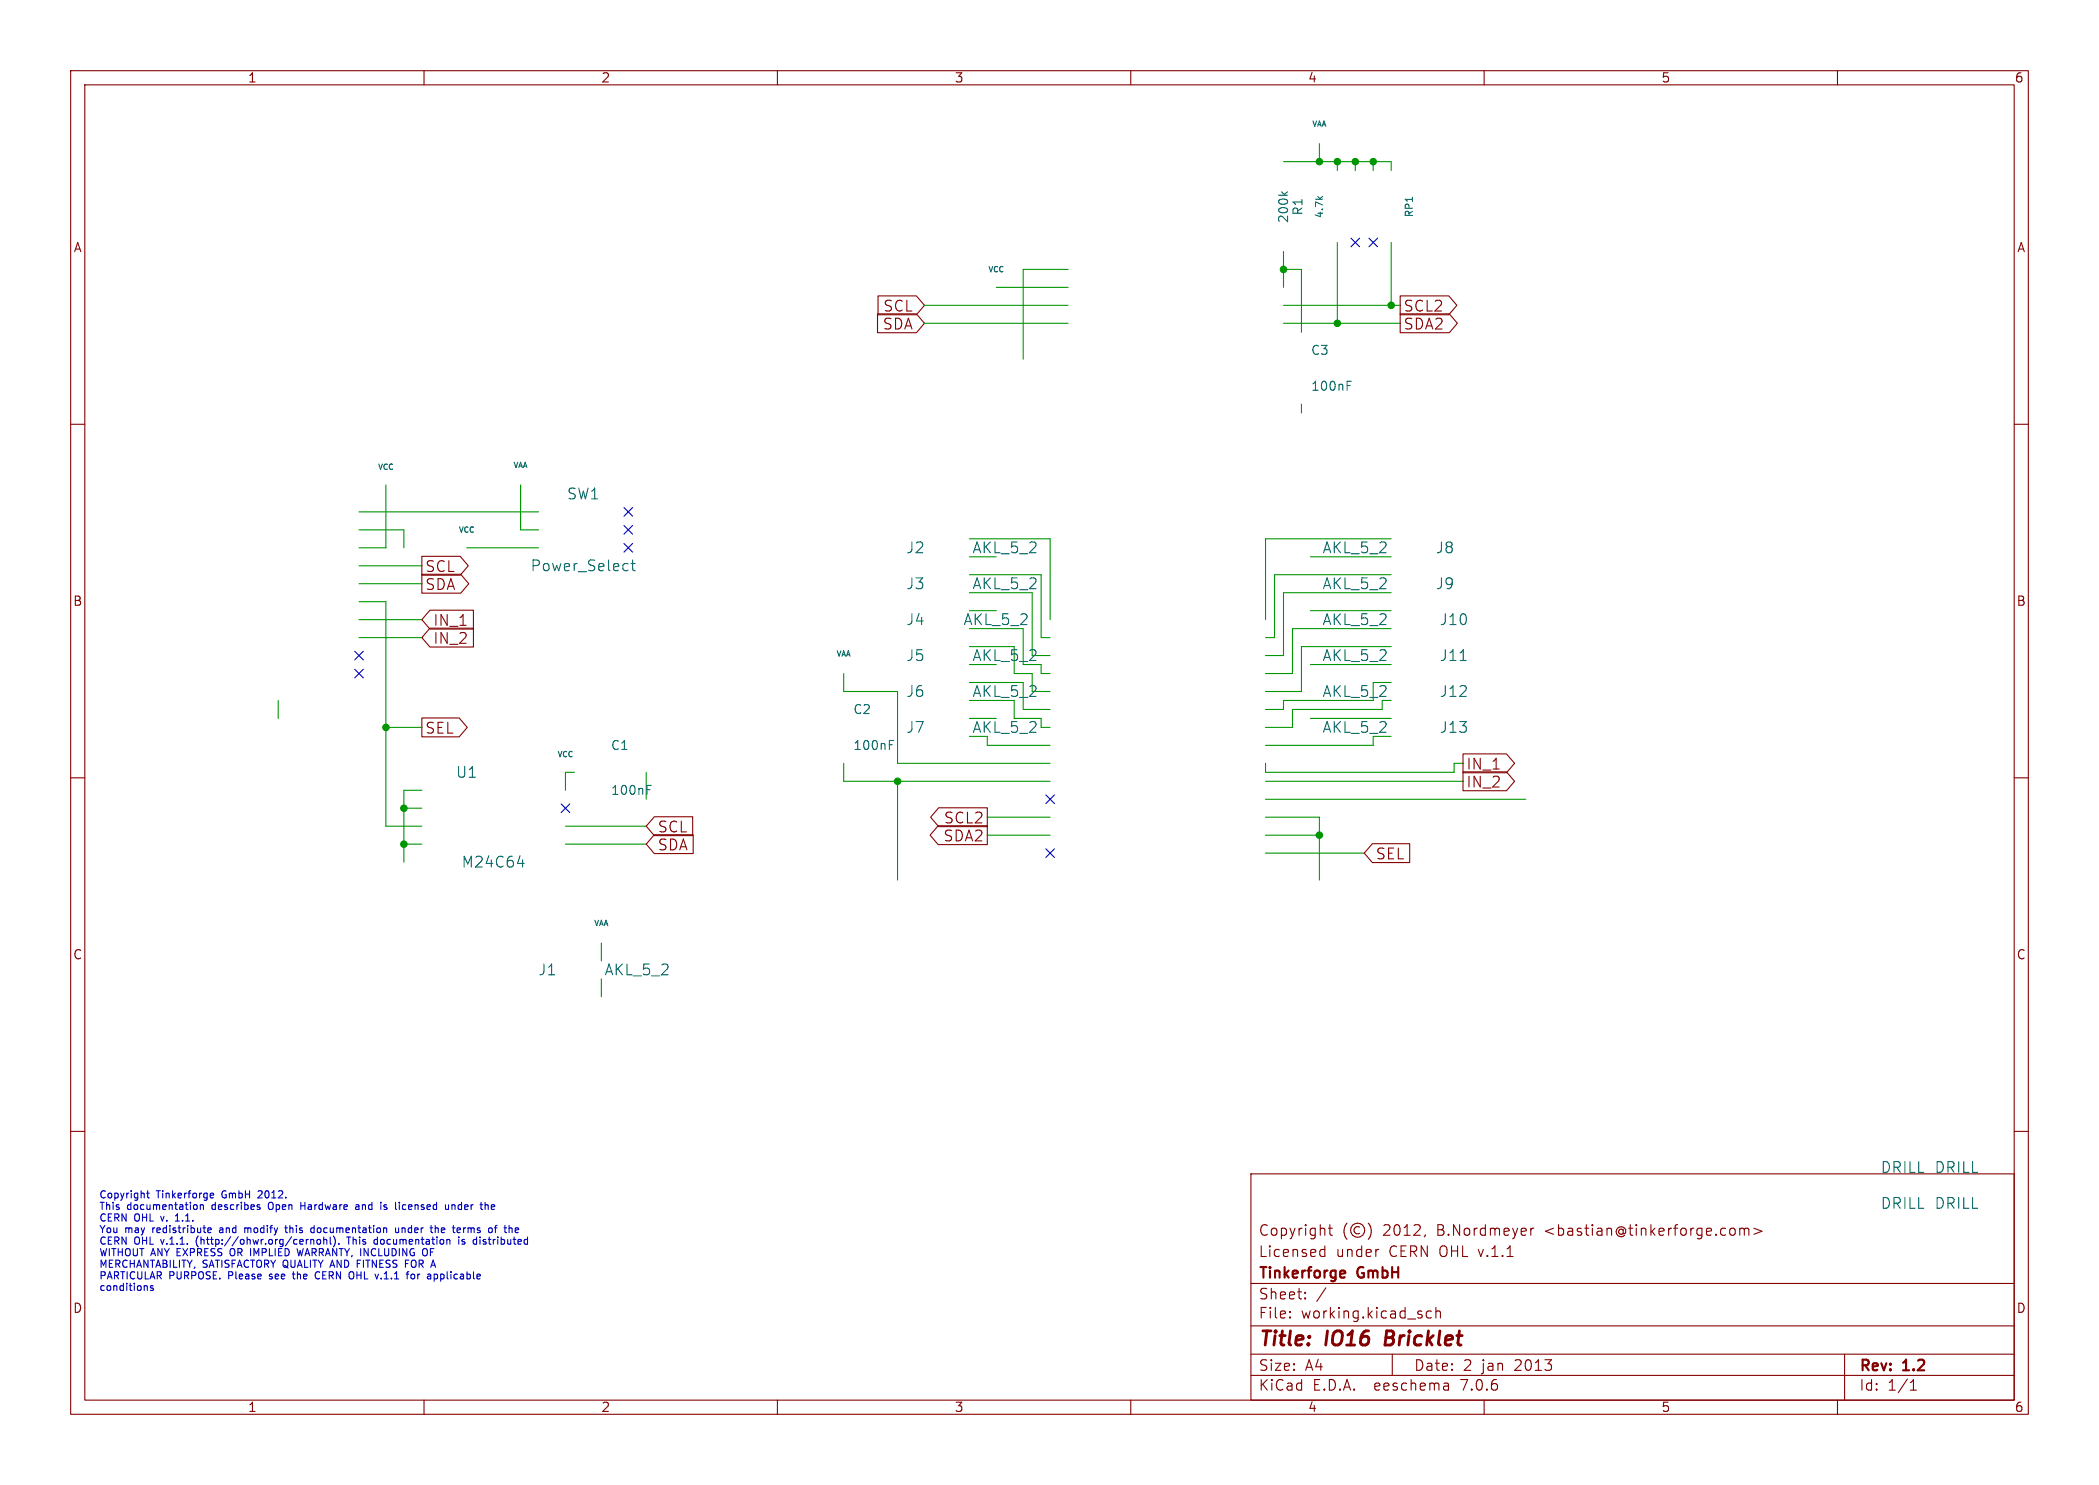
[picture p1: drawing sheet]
<svg xmlns="http://www.w3.org/2000/svg" width="297mm" height="210mm" viewBox="0 0 297 210" stroke-linecap="round" stroke-linejoin="round" font-family="sans-serif">
<g fill="none" stroke="#840000" stroke-width=".15">
<path d="M10 10h277v190h-277zM12 12h273v186h-273zM60 10v2M110 10v2M160 10v2M210 10v2M260 10v2M10 60h2M124.2 44.4h5.5l1.1 1.3-1.1 1.4h-5.5zM124.2 41.8h5.5l1.1 1.4-1.1 1.3h-5.5zM198.1 41.8h6.9l1.1 1.4-1.1 1.3h-6.9zM198.1 44.4h7l1.1 1.3-1.1 1.4h-7z"/>
<path d="M285 60h2M59.7 78.7h5.4l1.2 1.3-1.2 1.3h-5.4zM59.7 81.2h5.5l1.1 1.4-1.1 1.3h-5.5zM60.8 88.8h6.2v2.7h-6.2l-1.1-1.3zM60.8 86.3h6.2v2.7h-6.2l-1.1-1.4zM10 110h2M59.7 101.5h5.3l1.1 1.4-1.1 1.3h-5.3zM92.6 118h5.5v2.7h-5.5l-1.2-1.3zM92.6 115.5h5.4v2.7h-5.4l-1.2-1.4zM132.7 116.8h7v2.6h-7l-1.1-1.3zM132.8 114.2h6.9v2.7h-6.9l-1.1-1.3zM194.2 119.3h5.3v2.7h-5.3l-1.2-1.3z"/>
<path d="M207 109.2h6.2l1.1 1.3-1.1 1.3h-6.2zM207 106.6h6.2l1.1 1.4-1.1 1.3h-6.2zM285 110h2M10 160h2M285 160h2M177 166h108v32h-108zM186.9 177.6l.1 .1 .5-.1M186.9 176.8l.1-.1 .5 .1M187.5 176.2v1.5M188 173.7h.5M188.2 173.2v1.3v.1l.3 .1M190.6 173a1.72 1.72 0 0 0 0 2.3"/>
<path d="M192.4 173.6a.52 .52 0 0 0-.8 .4 .52 .52 0 0 0 .8 .4M193.6 173a1.72 1.72 0 0 1 0 2.3M195 176.7h.1M201.7 174.6l-.2 .3M216.6 173.7v1M217 173.7l-.3 .1-.1 .2M245 173.7a.41 .41 0 0 1 .5 .3v.4a.41 .41 0 0 1-.5 .3M246.2 173.8a.37 .37 0 0 1 .6 .1M246.2 173.7v1M246.8 173.9l.2-.2 .4 .1 .1 .9M246.8 173.9v.8M248.2 173.7l1.1 .4-1.1 .5"/>
<path d="M60 198v2M110 198v2M160 198v2M177 194.5h108M177 191.5h108M177 187.5h108M177 181.5h108M182.5 186.3h.1l-.1 .1M182.5 186.3v.1M182.5 185.5v.1M182.5 185.5h.1l-.1 .1M184.7 183.6v.1"/>
<path d="M184.7 183.6h-.1l.1 .1M184.7 182.8v.1M184.7 182.8h-.1l.1 .1M187.6 182.1l-1.3 2M197 191.5v3M202.5 185.5l-.4-.1-.3 .3v.4l.2 .2 .1 .1 .4-.1M203.2 185.5a.37 .37 0 0 1 .6 .1v.8M203.2 184.9v1.5M204.9 195.7l.1 .9M205 196.5l-.2 .1M205 196h-.2M210 198v2"/>
<path d="M260 198v2M261 191.5v6.5M270.3 196.6h.9M270.3 195.5l.4-.4v1.5"/>
<circle cx="192.1" cy="174" r="1"/>
</g>
<path d="M196.2 188.2l-.2 2h.7" fill="none" stroke="#840000" stroke-width=".4"/>
<path d="M190.1 179.7l.2 .1v.2l-.7 .2M190.3 180.6l-.2 .1" fill="none" stroke="#840000" stroke-width=".3"/>
<g fill="none" stroke="#0000c2" stroke-width=".15">
<path d="M20.7 168.7h.4M20.9 168.4v.9l.2 .1M24.8 172.7h.6M25 171.8l-.2 .2M27.6 170.4h.2l.1 .2v.4h-.3M27.8 175.2v.7M28.3 170.5l.2-.1h.2l.1 .6M28.3 170.4v.6M29.4 174l.5-.1-.1-.2-.2-.1-.2 .2 .1 .5h.3M29.7 168.9l.2-.2h.2l.1 .2v.1l-.5 .1M29.7 169.3l.2 .1h.3M31.1 174v.3"/>
<path d="M32.6 176.7v.7M34.6 173.6v.7M34.9 173.6l-.3 .1M36.6 168.4l-.1 .1M36.7 170.7l.1 .2-.1 .1M36.7 170.4h.1M37.1 168.8l-.6 .6h.6M38 170.2v.7M40.3 173.6h.4M40.4 173.3v.9l.3 .1M41.5 179.8v.9l.2 .2M42 176.6l.3 1 .2-.7 .2 .7"/>
<path d="M42.6 170v1M42.6 170.5h.5M44 174.1l.2 .2h.3M44 175.3v.7M44 175.4l.1-.1h.3v.7M44.5 173.7l-.3-.1-.2 .2M44.5 173.3v1M44.8 179.9a.5 .5 0 0 0-.2 .6 .5 .5 0 0 0 .6 .3M44.9 175.4l.1-.1 .3 .1 .1 .4-.1 .1-.3 .1-.1-.1zM45.8 175.4l.2-.1h.2v.7M45.8 174.9v1.1M46.7 174.9v.9l.2 .2"/>
<path d="M47.2 174.8a1.19 1.19 0 0 1 0 1.5M47.9 175.9v.1M49.3 174.9v1.1M49.9 179.9a.72 .72 0 0 1 0 .9M50.4 170.4h.3l.1 .6M50.5 178.7h.4M50.8 170.6l-.3 .1-.2 .1 .2 .2h.3M53 175.9l.1 .1 .3-.1M53.4 175.3h-.3l-.1 .1M53.4 174.9v1.1M54.3 171h.4M54.7 170.4h-.2l-.2 .1 .1 .2 .3 .1"/>
<path d="M56 173.6v.7h.3l.1-.1M56.4 173.6v.7M56.5 170v.1M56.9 173.6v.7M57 170.4l-.1 .2 .1 .4M57 173.6l-.1 .1M57.4 178.7h.3M60.3 176.6a.72 .72 0 0 1 0 .9M61.6 173.7l.1-.1 .3 .1v.6M61.6 173.3v1M63 170.4l.1 .6h.2h.2M63.5 170.4v.6"/>
<path d="M63.5 175.3l.2 .1v.6M64 170.4v.6M64.3 170.4h-.2l-.1 .1M64.9 174.9v.1M64.9 175.3v.7M65 173.6l.2 .3-.5 .1M65.1 174.3h-.1M65.4 175.9h.3M65.6 173.6v.7M65.6 173.7v.1M65.7 175.3h-.2l-.1 .1v.2l.3 .1M67.9 174.9v.1"/>
<path d="M67.9 175.3v.7M68.8 170.4l.3 .1v.5M69.6 170.4v.6M70 173.6h.3M70 170.6l-.5 .1M70.3 173.3l-.2 .1v.9M72.9 174.3h.4M72.9 173.7l.3-.1 .2 .3-.5 .1M20.7 181.8l.1 .2v.5M21.7 181.9l-.3-.1-.1 .2v.1l.4 .1v.2h-.4M38.1 180.8l.1 .1M38.2 180.2v.3"/>
<path d="M41.4 180.2h.3M58.2 180.2h.3l.2 .2v.3l-.2 .2-.3-.1-.1-.1zM61.4 180.2h.3l.2 .2-.1 .4h-.4"/>
</g>
<g fill="none" stroke="#009600" stroke-width=".15">
<path d="M151.1 38.1h-6.3v12.7M181.6 38.1h2.5v8.9M181.6 35.6v5M181.6 22.9h15.2v1.2M186.7 20.3v2.6M189.2 22.9v1.2M189.2 34.3v11.4M191.8 22.9v1.2M194.3 22.9v1.2M196.8 34.3v8.9M130.8 45.7h20.3M130.8 43.2h20.3"/>
<path d="M141 40.6h10.1M181.6 45.7h16.5M181.6 43.2h16.5M184.1 57.2v1.2M50.8 72.4h25.4M50.8 74.9h6.3v2.6M54.6 68.6v8.9h-3.8M66 77.5h10.2M73.7 68.6v6.3h2.5M137.2 76.2h11.4v11.4M137.2 78.7h3.8M185.4 78.7h11.4"/>
<path d="M196.8 76.2h-17.7v11.4M39.4 99.1v2.5M50.8 90.2h8.9M50.8 82.6h8.9M50.8 87.6h8.9M50.8 85.1h3.8v31.7h5.1M50.8 80h8.9M119.4 95.3v2.5h7.6v10.2h21.6M137.2 81.3h10.1v8.9h1.3M137.2 88.9h7.6v5.1h2.5v1.3h1.3M137.2 96.5h7.6v3.8h3.8M137.2 83.8h8.8v8.9h2.6"/>
<path d="M137.2 91.4h6.3v3.9h2.5v2.5h2.6M137.2 99.1h6.3v2.5h3.8v1.3h1.3M137.2 94h3.8M137.2 86.4h3.8M185.4 94h11.4M185.4 86.4h11.4M194.3 99.1h-12.7v1.2h-2.5M194.3 96.5h2.5M196.8 81.3h-16.5v8.9h-1.2M196.8 91.4h-12.7v6.4h-5M196.8 83.8h-15.2v8.9h-2.5M196.8 88.9h-13.9v6.4h-3.8"/>
<path d="M196.8 99.1h-1.2v1.2h-12.7v2.6h-3.8M54.6 102.9h5.1M57.1 119.4h2.6M57.1 114.3h2.6M59.7 111.8h-2.6v10.1M80 119.4h11.4M80 116.8h11.4M81.3 109.2h-1.3v2.6M91.4 109.2v3.8M119.4 108v2.5h29.2M127 110.5v14M137.2 101.6h3.8"/>
<path d="M139.7 115.6h8.9M139.7 104.1v1.3h8.9M139.7 118.1h8.9M179.1 115.6h7.6v8.9M179.1 118.1h7.6M179.1 110.5h27.9M179.1 108v1.2h26.6v-1.2h1.3M179.1 113h36.8M185.4 101.6h11.4M196.8 104.1h-2.5v1.3h-15.2M85.1 133.4v2.5M85.1 138.4v2.6"/>
<path d="M179.1 120.7h13.9"/>
</g>
<g fill="none" stroke="#000084" stroke-width=".15">
<path d="M191.2 33.7l1.2 1.2M192.4 33.7l-1.2 1.2M193.7 33.7l1.2 1.2M194.9 33.7l-1.2 1.2M88.3 74.3l1.2 1.2M88.3 76.9l1.2 1.2M88.3 71.8l1.2 1.2M89.5 74.3l-1.2 1.2M89.5 76.9l-1.2 1.2M89.5 71.8l-1.2 1.2M50.2 92.1l1.2 1.2M50.2 94.6l1.2 1.3"/>
<path d="M51.4 92.1l-1.2 1.2M51.4 94.6l-1.2 1.3M79.4 113.7l1.2 1.2M80.6 113.7l-1.2 1.2M148 112.4l1.2 1.2M149.2 112.4l-1.2 1.2M148 120l1.2 1.3M149.2 120l-1.2 1.3"/>
</g>
<g fill="none" stroke="#006464" stroke-width=".15">
<path d="M181.3 27.1l.5 .5M182.2 27.1l-.5 .4M186.5 27.8l.4 .4M187.2 27.8l-.4 .3M190.6 54.5h.4M190.6 53.9h.6M88.7 79.7l.2 .1M89.3 79.7h.6M89.5 79.2v1.3l.1 .1 .3 .1M88.9 80.6l-.2 .1M206.6 93.4h.9M91.6 111.7h.4"/>
<path d="M91.6 111.1h.6M125.8 105.3h.5M125.8 104.7h.6M73.2 122.1h1M74 121.6v1"/>
</g>
<g fill="#009600" stroke="#009600" stroke-width=".15">
<circle cx="181.6" cy="38.1" r=".46"/>
<circle cx="191.8" cy="22.9" r=".46"/>
<circle cx="194.3" cy="22.9" r=".46"/>
<circle cx="196.8" cy="43.2" r=".46"/>
<circle cx="186.7" cy="22.9" r=".46"/>
<circle cx="189.2" cy="22.9" r=".46"/>
<circle cx="189.2" cy="45.7" r=".46"/>
<circle cx="186.7" cy="118.1" r=".46"/>
<circle cx="127" cy="110.5" r=".46"/>
<circle cx="57.1" cy="114.3" r=".46"/>
<circle cx="57.1" cy="119.4" r=".46"/>
<circle cx="54.6" cy="102.9" r=".46"/>
</g>
<g font-size="2.8" fill="#840000">
<text x="178" y="190.9">Title:</text>
<text x="187.7" y="190.9">IO16</text>
<text x="196.8" y="190.9">Bricklet</text>
</g>
<g font-size="2.1" fill="#840000">
<text x="124.9" y="46.8">SDA</text>
<text x="124.9" y="44.3">SCL</text>
<text x="198.5" y="44.3">SCL2</text>
<text x="198.5" y="46.8">SDA2</text>
<text x="60.1" y="83.6">SDA</text>
<text x="60.1" y="81.1">SCL</text>
<text x="61.2" y="88.7">IN_1</text>
<text x="61.2" y="91.3">IN_2</text>
<text x="60.1" y="104">SEL</text>
<text x="207.4" y="111.6">IN_2</text>
<text x="207.4" y="109">IN_1</text>
<text x="93" y="117.9">SCL</text>
<text x="133.4" y="119.2">SDA2</text>
<text x="133.5" y="116.7">SCL2</text>
<text x="93" y="120.5">SDA</text>
<text x="194.6" y="121.7">SEL</text>
<text x="178" y="178">Licensed</text>
<text x="178" y="175">Copyright</text>
<text x="189" y="178">under</text>
<text x="195.7" y="175">2012,</text>
<text x="196.6" y="178">CERN OHL v.1.1</text>
<text x="203.5" y="175">B.Nordmeyer</text>
<text x="218.8" y="175">&lt;bastian@tinkerforge.com&gt;</text>
<text x="178" y="184">Sheet:</text>
<text x="178" y="181.2">Tinkerforge</text>
<text x="192.2" y="181.2">GmbH</text>
<text x="178" y="186.7">File:</text>
<text x="184.1" y="186.7">working.kicad_sch</text>
<text x="178" y="196.9">KiCad</text>
<text x="178" y="194.1">Size:</text>
<text x="184.7" y="194.1">A4</text>
<text x="185.7" y="196.9">E.D.A.</text>
<text x="194.6" y="196.9">eeschema</text>
<text x="200" y="194.1">Date:</text>
<text x="207" y="196.9">7.0.6</text>
<text x="207" y="194.1">2</text>
<text x="209.7" y="194.1">jan</text>
<text x="214.5" y="194.1">2013</text>
<text x="263" y="194.3">Rev:</text>
<text x="263" y="196.9">Id:</text>
<text x="267.1" y="196.9">1/1</text>
<text x="269.4" y="194.3">1.2</text>
</g>
<g font-size="2.1" fill="#006464">
<text x="80.2" y="70.8">SW1</text>
<text x="75" y="81">Power_Select</text>
<text x="128.2" y="83.5">J3</text>
<text x="128.2" y="78.5">J2</text>
<text x="137.5" y="83.5">AKL_5_2</text>
<text x="137.5" y="78.5">AKL_5_2</text>
<text x="187" y="83.5">AKL_5_2</text>
<text x="187" y="78.5">AKL_5_2</text>
<text x="203.1" y="83.5">J9</text>
<text x="203.1" y="78.5">J8</text>
<text x="128.2" y="88.6">J4</text>
<text x="136.2" y="88.6">AKL_5_2</text>
<text x="187" y="88.6">AKL_5_2</text>
<text x="203.6" y="88.6">J10</text>
<text x="128.2" y="93.7">J5</text>
<text x="137.5" y="93.7">AKL_5_2</text>
<text x="187" y="93.7">AKL_5_2</text>
<text x="203.6" y="93.7">J11</text>
<text x="128.2" y="98.8">J6</text>
<text x="137.5" y="98.8">AKL_5_2</text>
<text x="187" y="98.8">AKL_5_2</text>
<text x="203.6" y="98.8">J12</text>
<text x="128.2" y="103.9">J7</text>
<text x="137.5" y="103.9">AKL_5_2</text>
<text x="187" y="103.9">AKL_5_2</text>
<text x="203.6" y="103.9">J13</text>
<text x="64.4" y="110.2">U1</text>
<text x="65.2" y="122.9">M24C64</text>
<text x="76.1" y="138.2">J1</text>
<text x="85.4" y="138.2">AKL_5_2</text>
<text x="266" y="166.1">DRILL</text>
<text x="273.7" y="166.1">DRILL</text>
<text x="266" y="171.2">DRILL</text>
<text x="273.7" y="171.2">DRILL</text>
</g>
<g font-size="1.8" fill="#840000">
<text x="35" y="11.9">1</text>
<text x="85" y="11.9">2</text>
<text x="135" y="11.9">3</text>
<text x="185" y="11.9">4</text>
<text x="235" y="11.9">5</text>
<text x="285" y="11.9">6</text>
<text x="10.3" y="35.9">A</text>
<text x="285.3" y="35.9">A</text>
<text x="10.3" y="85.9">B</text>
<text x="285.3" y="85.9">B</text>
<text x="10.3" y="135.9">C</text>
<text x="285.3" y="135.9">C</text>
<text x="10.3" y="185.9">D</text>
<text x="285.3" y="185.9">D</text>
<text x="35" y="199.9">1</text>
<text x="85" y="199.9">2</text>
<text x="135" y="199.9">3</text>
<text x="185" y="199.9">4</text>
<text x="235" y="199.9">5</text>
<text x="285" y="199.9">6</text>
</g>
<g font-size="1.8" fill="#006464">
<text x="182.5" y="31.6" transform="rotate(-90 182.5 31.6)">200k</text>
<text x="184.5" y="30.6" transform="rotate(-90 184.5 30.6)">R1</text>
<text x="185.4" y="50.4">C3</text>
<text x="185.4" y="55.5">100nF</text>
<text x="120.7" y="101.2">C2</text>
<text x="86.4" y="106.3">C1</text>
<text x="120.7" y="106.3">100nF</text>
<text x="86.4" y="112.6">100nF</text>
</g>
<g font-size="1.4" fill="#006464">
<text x="187.4" y="31" transform="rotate(-90 187.4 31)">4.7k</text>
<text x="200.1" y="30.8" transform="rotate(-90 200.1 30.8)">RP1</text>
</g>
<g font-size="1.4" fill="#0000c2">
<text x="14" y="169.5">Copyright</text>
<text x="14" y="171.2">This</text>
<text x="14" y="172.8">CERN</text>
<text x="18" y="171.2">documentation</text>
<text x="19" y="172.8">OHL</text>
<text x="22.2" y="169.5">Tinkerforge</text>
<text x="23" y="172.8">v.</text>
<text x="25.3" y="172.8">1.1.</text>
<text x="30.2" y="171.2">describes</text>
<text x="31.6" y="169.5">GmbH</text>
<text x="37" y="169.5">2012.</text>
<text x="38.4" y="171.2">Open</text>
<text x="43.2" y="171.2">Hardware</text>
<text x="51.3" y="171.2">and</text>
<text x="55.1" y="171.2">is</text>
<text x="57.4" y="171.2">licensed</text>
<text x="64.7" y="171.2">under</text>
<text x="70" y="171.2">the</text>
<text x="14" y="174.5">You</text>
<text x="14" y="176.1">CERN</text>
<text x="14" y="177.7">WITHOUT ANY EXPRESS</text>
<text x="14" y="179.4">MERCHANTABILITY,</text>
<text x="17.7" y="174.5">may</text>
<text x="19" y="176.1">OHL</text>
<text x="21.8" y="174.5">redistribute</text>
<text x="23" y="176.1">v.1.1.</text>
<text x="28.2" y="176.1">(http://ohwr.org/cernohl).</text>
<text x="28.7" y="179.4">SATISFACTORY QUALITY AND</text>
<text x="31.5" y="174.5">and</text>
<text x="33" y="177.7">OR IMPLIED</text>
<text x="35.3" y="174.5">modify</text>
<text x="41.4" y="174.5">this</text>
<text x="43.1" y="177.7">WARRANTY, INCLUDING</text>
<text x="45.2" y="174.5">documentation</text>
<text x="49.9" y="176.1">This</text>
<text x="51.2" y="179.4">FITNESS</text>
<text x="53.9" y="176.1">documentation</text>
<text x="57.4" y="174.5">under</text>
<text x="58.3" y="179.4">FOR</text>
<text x="61.3" y="177.7">OF</text>
<text x="62.7" y="174.5">the</text>
<text x="66.1" y="174.5">terms</text>
<text x="66.1" y="176.1">is</text>
<text x="68.4" y="176.1">distributed</text>
<text x="71.4" y="174.5">of</text>
<text x="14" y="181">PARTICULAR</text>
<text x="14" y="182.6">conditions</text>
<text x="23.9" y="181">PURPOSE.</text>
<text x="32.5" y="181">Please</text>
<text x="38.6" y="181">see</text>
<text x="42.2" y="181">the</text>
<text x="45.6" y="181">CERN</text>
<text x="50.6" y="181">OHL</text>
<text x="54.6" y="181">v.1.1</text>
<text x="59.3" y="181">for</text>
<text x="62.5" y="181">applicable</text>
</g>
<g font-size="1.1" fill="#006464">
<text x="185.6" y="18.1">VAA</text>
<text x="139.7" y="38.7">VCC</text>
<text x="53.4" y="66.6">VCC</text>
<text x="72.5" y="66.4">VAA</text>
<text x="64.8" y="75.5">VCC</text>
<text x="118.2" y="93.1">VAA</text>
<text x="78.8" y="107.3">VCC</text>
<text x="84" y="131.2">VAA</text>
</g>
</svg>
